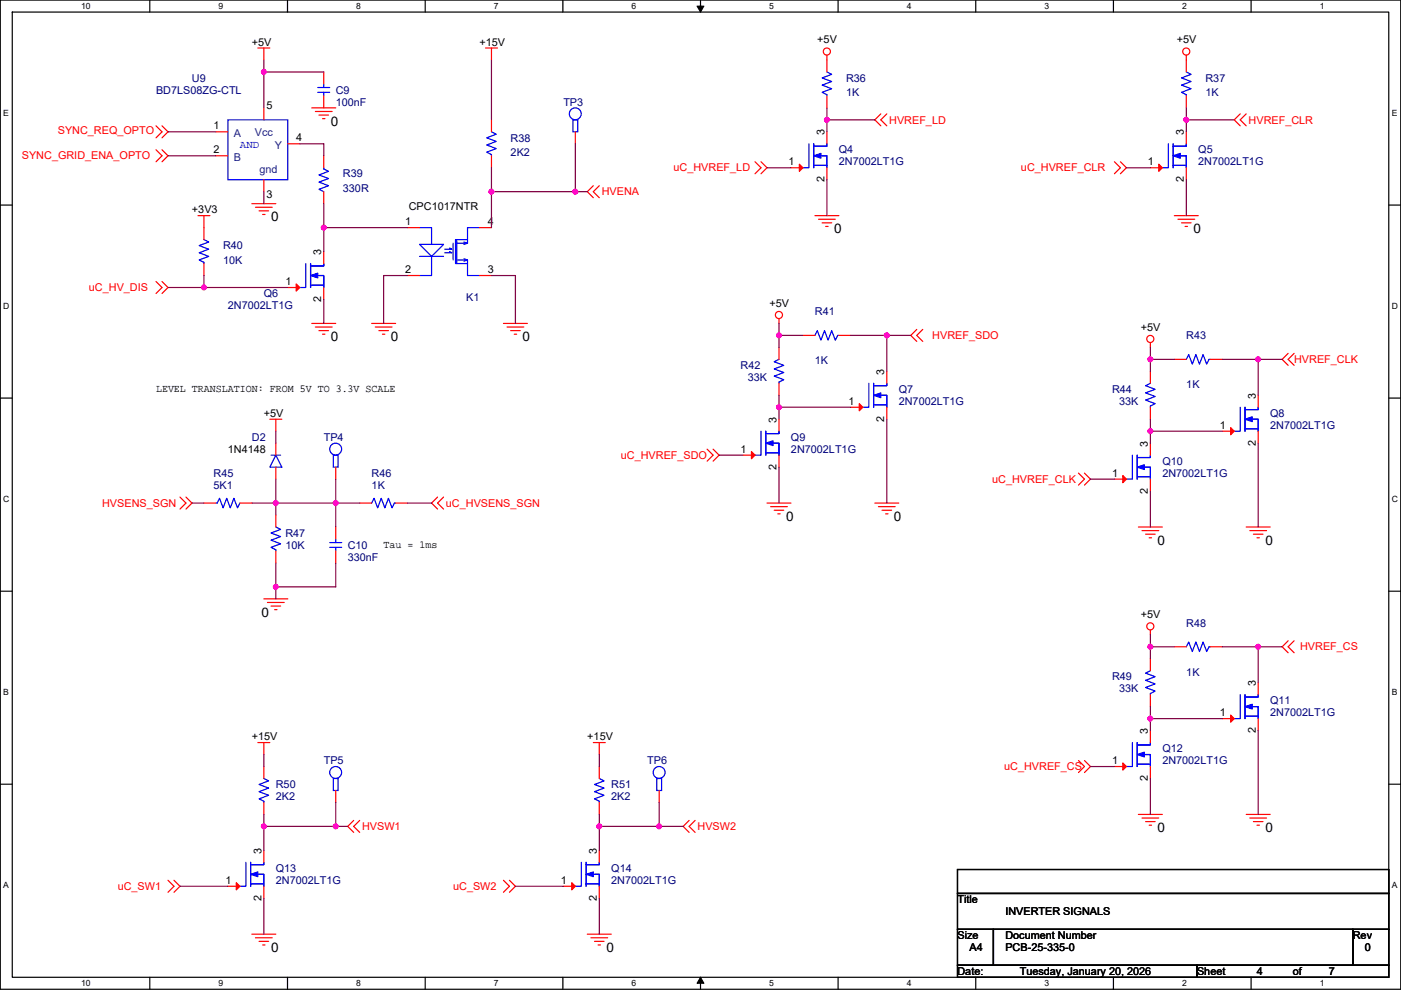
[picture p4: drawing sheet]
<svg xmlns="http://www.w3.org/2000/svg" width="297mm" height="210mm" viewBox="0 0 297 210" stroke-linecap="round" stroke-linejoin="round" font-family="sans-serif">
<path d="M.1 0h296.9v209.8h-296.9zM2.6 2.6h291.8v204.7h-291.8z" fill="none" stroke="#000" stroke-width=".25"/>
<g fill="#fff">
<path d="M17.2 .3h2v2h-2z"/>
<path d="M17.2 207.5h2v2.1h-2z"/>
</g>
<path d="M31.8 0v2.6M31.8 207.3v2.5" fill="none" stroke="#000" stroke-width=".25"/>
<g fill="#fff">
<path d="M46.4 .3h.9v2h-.9z"/>
<path d="M46.4 207.5h.9v2.1h-.9z"/>
</g>
<path d="M61 0v2.6M61 207.3v2.5" fill="none" stroke="#000" stroke-width=".25"/>
<g fill="#fff">
<path d="M75.5 .3h1v2h-1z"/>
<path d="M75.5 207.5h1v2.1h-1z"/>
</g>
<path d="M90.1 0v2.6M90.1 207.3v2.5" fill="none" stroke="#000" stroke-width=".25"/>
<g fill="#fff">
<path d="M104.7 .3h1v2h-1z"/>
<path d="M104.7 207.5h1v2.1h-1z"/>
</g>
<path d="M119.3 0v2.6M119.3 207.3v2.5" fill="none" stroke="#000" stroke-width=".25"/>
<g fill="#fff">
<path d="M133.9 .3h1v2h-1z"/>
<path d="M133.9 207.5h1v2.1h-1z"/>
</g>
<path d="M148.5 0v2.6M148.5 207.3v2.5" fill="none" stroke="#000" stroke-width=".25"/>
<path d="M147.8 1.3h1.4l-.7 1.3zM148.5 207.3l.7 1.3h-1.4z" fill="#000" stroke="#000" stroke-width=".21"/>
<g fill="#fff">
<path d="M163.1 .3h1v2h-1z"/>
<path d="M163.1 207.5h1v2.1h-1z"/>
</g>
<path d="M177.7 0v2.6M177.7 207.3v2.5" fill="none" stroke="#000" stroke-width=".25"/>
<g fill="#fff">
<path d="M192.3 .3h1v2h-1z"/>
<path d="M192.3 207.5h1v2.1h-1z"/>
</g>
<path d="M206.9 0v2.6M206.9 207.3v2.5" fill="none" stroke="#000" stroke-width=".25"/>
<g fill="#fff">
<path d="M221.5 .3h1v2h-1z"/>
<path d="M221.5 207.5h1v2.1h-1z"/>
</g>
<path d="M236.1 0v2.6M236.1 207.3v2.5" fill="none" stroke="#000" stroke-width=".25"/>
<g fill="#fff">
<path d="M250.7 .3h.9v2h-.9z"/>
<path d="M250.7 207.5h.9v2.1h-.9z"/>
</g>
<path d="M265.3 0v2.6M265.3 207.3v2.5" fill="none" stroke="#000" stroke-width=".25"/>
<g fill="#fff">
<path d="M279.8 .3h1v2h-1z"/>
<path d="M279.8 207.5h1v2.1h-1z"/>
<path d="M.7 23h1.2v2.1h-1.2z"/>
<path d="M295.1 23h1.2v2.1h-1.2z"/>
<path d="M.7 64h1.3v2h-1.3z"/>
<path d="M295.1 64h1.3v2h-1.3z"/>
</g>
<path d="M.1 43.5h2.5M294.4 43.5h2.6" fill="none" stroke="#000" stroke-width=".25"/>
<g fill="#fff">
<path d="M.7 104.9h1.3v2h-1.3z"/>
<path d="M295.1 104.9h1.3v2h-1.3z"/>
</g>
<path d="M.1 84.4h2.5M294.4 84.4h2.6" fill="none" stroke="#000" stroke-width=".25"/>
<g fill="#fff">
<path d="M.7 145.9h1.2v2h-1.2z"/>
<path d="M295.1 145.9h1.2v2h-1.2z"/>
</g>
<path d="M.1 125.4h2.5M294.4 125.4h2.6" fill="none" stroke="#000" stroke-width=".25"/>
<g fill="#fff">
<path d="M.7 186.8h1.2v2h-1.2z"/>
<path d="M295.1 186.8h1.2v2h-1.2z"/>
</g>
<path d="M.1 166.3h2.5M294.4 166.3h2.6M203 184.4h91.4v5.1h-91.4zM203 189.5h91.4v7.6h-91.4zM203 197.1h7.6v7.6h-7.6zM210.6 197.1h76.2v7.6h-76.2zM286.8 197.1h7.6v7.6h-7.6zM203 204.7h50.8v2.6h-50.8zM253.8 204.7h40.6v2.6h-40.6z" fill="none" stroke="#000" stroke-width=".25"/>
<g fill="none" stroke="#f00" stroke-width=".25">
<path d="M54.7 10.2h2.5M55.9 10.2v2.5M68.6 15.3v2.5M102.9 10.2h2.6M104.2 10.2v2.5M175.3 11.7v3.6M251.5 11.7v3.6M33.1 31.8l1.3 1.2-1.3 1.3M33.1 26.7l1.3 1.3-1.3 1.2M34.4 31.8l1.2 1.2-1.2 1.3M34.4 26.7l1.2 1.3-1.2 1.2M45.8 28h2.5"/>
<path d="M45.8 33h2.5M55.9 38.1v2.6M55.9 22.9v2.5M61 30.5h2.6M66.1 22.9h5.1M66.9 23.6h3.5M67.6 24.4h2.1M68.4 25.2h.5M68.6 20.3v2.6M68.6 33v2.6M104.2 25.4v2.6M104.2 33v2.6"/>
<path d="M122 28v2.5M125.8 39.4l-1.3 1.3 1.3 1.2M127.1 39.4l-1.3 1.3 1.3 1.2M160.1 34.3l1.3 1.3-1.3 1.3M161.4 34.3l1.2 1.3-1.2 1.3M167.7 35.6h2.5M175.3 35.6v2.5M175.3 28v2.5M175.3 20.3v2.6M186.8 24.2l-1.3 1.2 1.3 1.3M188 24.2l-1.2 1.2 1.2 1.3M236.3 34.3l1.3 1.3-1.3 1.3"/>
<path d="M237.6 34.3l1.2 1.3-1.2 1.3M243.9 35.6h2.5M251.5 20.3v2.6M251.5 35.6v2.5M251.5 28v2.5M263 24.2l-1.3 1.2 1.3 1.3M264.2 24.2l-1.2 1.2 1.2 1.3M33.1 59.7l1.3 1.3-1.3 1.3M34.4 59.7l1.2 1.3-1.2 1.3M42 45.7h2.5M43.2 45.7v5.1M43.2 55.9v2.5"/>
<path d="M53.4 43.2h5.1M54.2 44h3.5M54.9 44.7h2.1M55.7 45.5h.5M68.6 53.4v2.5M68.6 40.7v2.5M86.4 48.3h2.6M86.4 58.4h2.6M101.7 58.4h2.5M101.7 48.3h2.5M172.8 45.7h5.1M173.5 46.5h3.6"/>
<path d="M174.3 47.3h2M175.1 48h.5M249 45.7h5.1M249.7 46.5h3.6M250.5 47.3h2M251.3 48h.5M61 61h2.6M66.1 68.6h5.1M66.9 69.4h3.5M67.6 70.1h2.1M68.4 70.9h.5M68.6 61v2.5"/>
<path d="M78.8 68.6h5.1M79.6 69.4h3.5M80.3 70.1h2.1M81.1 70.9h.5M106.7 68.6h5.1M107.5 69.4h3.6M108.3 70.1h2M109 70.9h.5M165.2 67.6v1M165.2 73.7v2.5M170.2 71.1h2.6M177.9 71.1h2.5"/>
<path d="M188 78.8v2.5M194.4 69.9l-1.3 1.2 1.3 1.3M195.6 69.9l-1.2 1.2 1.2 1.3M243.9 72.7v1M243.9 78.8v2.5M249 76.2h2.5M256.6 76.2h2.5M273.1 75l-1.3 1.2 1.3 1.3M274.4 75l-1.3 1.2 1.3 1.3M57.2 88.9h2.6M58.5 88.9v2.6M58.5 99.1v2.5"/>
<path d="M58.5 94v2.5M71.2 99.1v2.5M149.9 95.3l1.3 1.2-1.3 1.3M151.2 95.3l1.3 1.2-1.3 1.3M157.5 96.5h2.6M165.2 96.5v2.6M165.2 88.9v2.6M165.2 81.3v2.5M180.4 86.4h2.5M188 86.4v2.5M243.9 94v2.5M243.9 86.4v2.5"/>
<path d="M259.1 91.5h2.6M266.8 91.5v2.5M266.8 83.8v2.6M38.2 105.4l1.2 1.3-1.2 1.3M39.4 105.4l1.3 1.3-1.3 1.3M43.2 106.7h2.6M50.9 106.7h2.5M58.5 109.2v2.6M58.5 116.9v2.5M71.2 111.8v2.5M71.2 116.9v2.5M76.3 106.7h2.5"/>
<path d="M83.9 106.7h2.5M92.8 105.4l-1.3 1.3 1.3 1.3M94 105.4l-1.2 1.3 1.2 1.3M162.6 106.7h5.1M163.4 107.5h3.5M164.1 108.2h2.1M164.9 109h.5M185.5 106.7h5.1M186.2 107.5h3.6M187 108.2h2M187.8 109h.5M228.7 100.4l1.2 1.2-1.2 1.3"/>
<path d="M229.9 100.4l1.3 1.2-1.3 1.3M236.3 101.6h2.5M241.4 111.8h5M242.1 112.5h3.6M242.9 113.3h2M243.6 114.1h.6M243.9 101.6v2.6M264.2 111.8h5.1M265 112.5h3.5M265.7 113.3h2.1M266.5 114.1h.5M55.9 127h5.1"/>
<path d="M56.7 127.8h3.6M57.5 128.5h2M58.2 129.3h.5M243.9 133.6v1M243.9 139.7v2.6M249 137.2h2.5M256.6 137.2h2.5M273.1 135.9l-1.3 1.3 1.3 1.3M274.4 135.9l-1.3 1.3 1.3 1.3M54.7 157.5h2.5M55.9 157.5v2.5M125.8 157.5h2.5"/>
<path d="M127.1 157.5v2.5M243.9 155v2.5M243.9 147.3v2.6M259.1 152.4h2.6M266.8 152.4v2.6M266.8 144.8v2.5M55.9 162.6v2.5M55.9 170.2v2.5M71.2 167.7v2.5M75 174l-1.3 1.3 1.3 1.3M76.3 174l-1.3 1.3 1.3 1.3M127.1 162.6v2.5"/>
<path d="M127.1 170.2v2.5M139.8 167.7v2.5M146.1 174l-1.3 1.3 1.3 1.3M147.4 174l-1.3 1.3 1.3 1.3M228.7 161.3l1.2 1.3-1.2 1.3M229.9 161.3l1.3 1.3-1.3 1.3M236.3 162.6h2.5M241.4 172.7h5M242.1 173.5h3.6M242.9 174.3h2M243.6 175h.6M243.9 162.6v2.5"/>
<path d="M264.2 172.7h5.1M265 173.5h3.5M265.7 174.3h2.1M266.5 175h.5M35.6 186.7l1.3 1.3-1.3 1.3M36.9 186.7l1.3 1.3-1.3 1.3M48.3 188h2.6M53.4 198.1h5.1M54.2 198.9h3.5M54.9 199.7h2.1M55.9 188v2.5M55.9 180.4v2.5"/>
<path d="M106.7 186.7l1.3 1.3-1.3 1.3M108 186.7l1.3 1.3-1.3 1.3M119.4 188h2.6M124.5 198.1h5.1M125.3 198.9h3.5M126 199.7h2.1M127.1 188v2.5M127.1 180.4v2.5M55.7 200.4h.5M126.8 200.4h.5"/>
<circle cx="175.3" cy="10.9" r=".76"/>
<circle cx="251.5" cy="10.9" r=".76"/>
<circle cx="165.1" cy="66.8" r=".76"/>
<circle cx="243.9" cy="71.9" r=".76"/>
<circle cx="243.9" cy="132.8" r=".76"/>
</g>
<g fill="none" stroke="#00f" stroke-width=".25">
<path d="M67.4 18.6h2.5M67.4 19.6h2.5M68.6 19.6v.7M68.6 17.8v.8M175.3 15.3l1 .5-2 .7 2 .8-2 .8 2 .7-2 .8 1 .5v.2M251.5 15.3l1 .5-2 .7 2 .8-2 .8 2 .7-2 .8 1 .5v.2M48.3 25.4h12.7v12.7h-12.7zM68.6 35.6v.2l1.1 .5-2.1 .8 2.1 .8-2.1 .7 2.1 .8-2.1 .8 1 .5M104.2 28l1 .5-2 .7 2 .8-2 .8 2 .7-2 .8 1 .5v.2M121.5 25.4h1v2.6h-1zM171.5 30.5v5.1h-1.3M172.5 30.5v5.1"/>
<path d="M172.5 35.1h2.8M172.5 31h2.8v-.5v.5h-2.5M172.8 35.1h2.3M173.8 33h1.5v2.6v-2.6h-1M247.7 30.5v5.1h-1.3M248.7 31h2.8v-.5v.5h-2.5M248.7 30.5v5.1M248.7 35.1h2.8M249 35.1h2.3M250 33h1.5v2.6v-2.6h-1M43.2 50.8l1.1 .5-2.1 .8 2.1 .8-2.1 .7 2.1 .8-2.1 .7 1 .5v.3M64.8 55.9v5.1h-1.2"/>
<path d="M65.8 56.4h2.8v-.5v.5h-2.5M65.8 55.9v5.1M67.1 58.4h1.5v2.6v-2.6h-1M89 51.8h5l-2.5 2.6zM89 54.4h5M89 48.3h2.5v3.5M91.5 54.4v4h-2.5M95.3 52.6l.5 .3h-1.5M95.3 53.4l.5 .2h-1.5M96.1 51.6v3.5M96.8 50.8v5.1M96.8 55.1h2.3"/>
<path d="M96.8 51.6h2.3M98.4 51.3l.7 .3M98.4 54.9l.7 .2M99.1 50.8h-2.5v5.1h2.5M99.1 55.9v2.5h2.6M99.1 55.1v.8M99.1 50.8v.8M99.1 51.6l-.7 .2M99.1 55.1l-.7 .3M101.7 48.3h-2.6v2.5M65.8 60.5h2.8M66.1 60.5h2.3"/>
<path d="M165.2 76.2l-1.1 .5 2.1 .8-2.1 .8 2.1 .7-2.1 .8 2.1 .7-1 .5v.3M172.8 71.1l.5-1 .8 2.1 .7-2.1 .8 2.1 .7-2.1 .8 2.1 .5-1.1h.3M251.5 76.2l.5-1 .8 2 .8-2 .7 2 .8-2 .7 2 .5-1h.3M57.5 96.5h2M58.5 96.5l1.3 2.6h-2.6zM70.7 96.5h1v2.6h-1zM161.4 91.5v5h-1.3M162.4 91.5v5M162.4 96h2.8M162.6 96h2.3M162.6 92h2.6v-.5v.5h-2.8M163.6 94h1.6v2.5v-2.5h-1.1"/>
<path d="M184.2 81.3v5.1h-1.3M185.2 81.8h2.8v-.5v.5h-2.5M185.2 81.3v5.1M185.2 85.9h2.8M185.5 85.9h2.3M186.5 83.8h1.5v2.6v-2.6h-1M240.1 96.5v5.1h-1.3M241.1 96.5v5.1M241.4 97h2.5v-.5v.5h-2.8M242.4 99.1h1.5v2.5v-2.5h-1M243.9 81.3l-1 .5 2 .8-2 .7 2 .8-2 .8 2 .7-1 .5v.3M262.9 86.4v5.1h-1.2"/>
<path d="M264 86.9h2.8v-.5v.5h-2.6M264 86.4v5.1M264 91h2.8M264.2 91h2.3M265.7 88.9h1.1v2.6v-2.6h-1.6M45.8 106.7h.2l.5-1 .8 2 .8-2 .7 2 .8-2 .8 2 .5-1M58.5 111.8l1 .5-2 .8 2 .7-2 .8 2 .7-2 .8 1 .5v.3M69.9 115.1h2.6M69.9 116.1h2.6M71.2 116.1v.8M71.2 114.3v.8M78.8 106.7l.5-1 .8 2 .7-2 .8 2 .8-2 .7 2 .5-1h.3"/>
<path d="M241.1 101.1h2.8M241.4 101.1h2.2M251.5 137.2l.5-1 .8 2 .8-2 .7 2 .8-2 .7 2 .5-1h.3M240.1 157.5v5.1h-1.3M241.1 157.5v5.1M241.4 158h2.5v-.5v.5h-2.8M243.9 142.3l-1 .5 2 .7-2 .8 2 .8-2 .7 2 .8-1 .5v.2M262.9 147.3v5.1h-1.2M264 147.3v5.1M264 151.9h2.8M264.2 151.9h2.3M264.2 147.8h2.6v-.5v.5h-2.8"/>
<path d="M265.2 149.9h1.6v2.5v-2.5h-1.1M55.9 165.1l1.1 .5-2.1 .8 2.1 .8-2.1 .7 2.1 .8-2.1 .7 1 .5v.3M70.7 165.1h1v2.6h-1zM127.1 165.1l1 .5-2.1 .8 2.1 .8-2.1 .7 2.1 .8-2.1 .7 1.1 .5v.3M139.3 165.1h1v2.6h-1zM241.1 162.1h2.8M241.4 162.1h2.2M242.4 160h1.5v2.6v-2.6h-1M52.1 182.9v5.1h-1.2M53.1 183.4h2.8v-.5v.5h-2.5M53.1 187.5h2.8M53.1 182.9v5.1"/>
<path d="M53.4 187.5h2.3M54.4 185.4h1.5v2.6v-2.6h-1M123.3 182.9v5.1h-1.3M124.3 182.9v5.1M124.3 187.5h2.8M124.3 183.4h2.8v-.5v.5h-2.6M124.5 187.5h2.3M125.5 185.4h1.6v2.6v-2.6h-1.1"/>
<circle cx="122" cy="24.1" r="1.26"/>
<circle cx="71.2" cy="95.3" r="1.26"/>
<circle cx="71.2" cy="163.8" r="1.26"/>
<circle cx="139.7" cy="163.8" r="1.26"/>
</g>
<g fill="#00f" stroke="#00f" stroke-width=".25">
<path d="M162.4 94l1.5-.5v1z" fill-rule="evenodd"/>
<path d="M65.8 58.4l1.6-.5v1z" fill-rule="evenodd"/>
<path d="M241.1 99.1l1.5-.5v1z" fill-rule="evenodd"/>
<path d="M241.1 160l1.5-.5v1z" fill-rule="evenodd"/>
<path d="M185.2 83.8l1.5-.5v1z" fill-rule="evenodd"/>
<path d="M172.5 33l1.6-.5v1z" fill-rule="evenodd"/>
<path d="M248.7 33l1.6-.5v1z" fill-rule="evenodd"/>
<path d="M264 88.9l1.5-.5v1z" fill-rule="evenodd"/>
<path d="M53.1 185.4l1.6-.5v1z" fill-rule="evenodd"/>
<path d="M124.3 185.4l1.5-.5v1z" fill-rule="evenodd"/>
<path d="M264 149.9l1.5-.5v1z" fill-rule="evenodd"/>
</g>
<g fill="#f00" stroke="#f00" stroke-width=".25">
<path d="M159.3 95.8l.8 .7-.8 .8z"/>
<path d="M62.8 60.2l.8 .8-.8 .7z"/>
<path d="M238.1 100.9l.7 .7-.7 .8z"/>
<path d="M238.1 161.8l.7 .8-.7 .7z"/>
<path d="M182.2 85.6l.7 .8-.7 .7z"/>
<path d="M169.5 34.8l.7 .8-.7 .7z"/>
<path d="M245.7 34.8l.7 .8-.7 .7z"/>
<path d="M260.9 90.7l.8 .8-.8 .7z"/>
<path d="M50.1 187.2l.8 .8-.8 .7z"/>
<path d="M121.2 187.2l.8 .8-.8 .7z"/>
<path d="M260.9 151.7l.8 .7-.8 .8z"/>
</g>
<g fill="none" stroke="#800040" stroke-width=".25">
<path d="M55.9 15.3h12.7M55.9 12.7v2.6M55.9 15.3v7.6M104.2 12.7v12.7M35.6 28h10.2M35.6 33h10.2M63.6 30.5h5v2.5M104.2 35.6v5.1M122 30.5v10.2M162.6 35.6h5.1M175.3 38.1v7.6M175.3 25.4h10.2"/>
<path d="M175.3 22.9v2.5M175.3 25.4v2.6M238.8 35.6h5.1M251.5 38.1v7.6M251.5 25.4h10.2M251.5 22.9v2.5M251.5 25.4v2.6M43.2 58.4v2.6M55.9 40.7v2.5M68.6 43.2v5.1M68.6 48.3v5.1M68.6 48.3h17.8"/>
<path d="M86.4 58.4h-5.1v10.2M104.2 40.7h17.8M104.2 58.4h5.1v10.2M104.2 40.7v7.6M122 40.7h2.5M35.6 61h7.6M43.2 61h17.8M68.6 63.5v5.1M165.2 68.6v2.5M165.2 71.1v2.6M165.2 71.1h5M180.4 71.1h7.6v7.7"/>
<path d="M188 71.1h5.1M243.9 76.2v2.6M243.9 76.2h5.1M243.9 73.7v2.5M259.1 76.2h7.7M266.8 76.2v7.6M266.8 76.2h5M58.5 91.5v2.5M152.5 96.5h5M165.2 86.4v2.5M165.2 99.1v7.6M165.2 86.4h15.2"/>
<path d="M165.2 83.8v2.6M188 88.9v17.8M243.9 91.5v2.5M243.9 88.9v2.6M243.9 91.5h15.2M266.8 94v17.8M40.7 106.7h2.5M53.4 106.7h5.1M58.5 106.7h12.7M58.5 106.7v2.5M58.5 119.4v5.1M58.5 101.6v5.1"/>
<path d="M71.2 101.6v5.1M71.2 106.7v5.1M71.2 106.7h5.1M71.2 119.4v5.1h-12.7M86.4 106.7h5.1M231.2 101.6h5.1M243.9 104.2v7.6M58.5 124.5v2.5M243.9 134.6v2.6M243.9 137.2v2.5M243.9 137.2h5.1M259.1 137.2h7.7"/>
<path d="M266.8 137.2v7.6M266.8 137.2h5M243.9 149.9v2.5M243.9 152.4v2.6M243.9 152.4h15.2M266.8 155v17.7M55.9 175.3h15.3M55.9 160v2.6M55.9 172.7v2.6M55.9 175.3v5.1M71.2 175.3h2.5M71.2 170.2v5.1"/>
<path d="M127.1 175.3h12.7M127.1 160v2.6M127.1 172.7v2.6M127.1 175.3v5.1M139.8 175.3h5M139.8 170.2v5.1M231.2 162.6h5.1M243.9 165.1v7.6M38.2 188h10.1M55.9 190.5v7.6M109.3 188h10.1M127.1 190.5v7.6"/>
</g>
<g fill="#f0f" stroke="#f0f" stroke-width=".25">
<circle cx="55.9" cy="15.2" r=".5"/>
<circle cx="43.2" cy="61" r=".5"/>
<circle cx="58.5" cy="106.7" r=".5"/>
<circle cx="58.5" cy="124.5" r=".5"/>
<circle cx="71.2" cy="106.7" r=".5"/>
<circle cx="68.6" cy="48.3" r=".5"/>
<circle cx="122" cy="40.6" r=".5"/>
<circle cx="104.2" cy="40.6" r=".5"/>
<circle cx="55.9" cy="175.3" r=".5"/>
<circle cx="127" cy="175.3" r=".5"/>
<circle cx="71.2" cy="175.3" r=".5"/>
<circle cx="139.7" cy="175.3" r=".5"/>
<circle cx="175.3" cy="25.4" r=".5"/>
<circle cx="251.5" cy="25.4" r=".5"/>
<circle cx="165.1" cy="86.4" r=".5"/>
<circle cx="188" cy="71.1" r=".5"/>
<circle cx="165.1" cy="71.1" r=".5"/>
<circle cx="243.9" cy="76.2" r=".5"/>
<circle cx="266.7" cy="76.2" r=".5"/>
<circle cx="243.9" cy="91.4" r=".5"/>
<circle cx="243.9" cy="137.2" r=".5"/>
<circle cx="266.7" cy="137.2" r=".5"/>
<circle cx="243.9" cy="152.4" r=".5"/>
</g>
<g font-size="2.8">
<text x="70.2" y="26.6">0</text>
<text x="57.5" y="47">0</text>
<text x="176.8" y="49.5">0</text>
<text x="253" y="49.5">0</text>
<text x="70.2" y="72.4">0</text>
<text x="82.9" y="72.4">0</text>
<text x="110.8" y="72.4">0</text>
<text x="166.7" y="110.5">0</text>
<text x="189.5" y="110.5">0</text>
<text x="245.4" y="115.5">0</text>
<text x="268.3" y="115.5">0</text>
<text x="55.4" y="130.8">0</text>
<text x="245.4" y="176.5">0</text>
<text x="268.3" y="176.5">0</text>
<text x="57.5" y="201.9">0</text>
<text x="128.6" y="201.9">0</text>
</g>
<g font-size="2.3">
<text x="53.4" y="9.7">+5V</text>
<text x="101.7" y="9.7">+15V</text>
<text x="173.3" y="9.2">+5V</text>
<text x="249.5" y="9.2">+5V</text>
<text x="56.5" y="23.2">5</text>
<text x="45.3" y="27.4">1</text>
<text x="62.8" y="30">4</text>
<text x="174.8" y="28.7" transform="rotate(-90 174.8 28.7)">3</text>
<text x="251" y="28.7" transform="rotate(-90 251 28.7)">3</text>
<text x="45.3" y="32.5">2</text>
<text x="167.2" y="35.1">1</text>
<text x="243.4" y="35.1">1</text>
<text x="56.5" y="42">3</text>
<text x="174.8" y="38.7" transform="rotate(-90 174.8 38.7)">2</text>
<text x="251" y="38.7" transform="rotate(-90 251 38.7)">2</text>
<text x="40.7" y="45.3">+3V3</text>
<text x="85.9" y="47.8">1</text>
<text x="86.7" y="44.5">CPC1017NTR</text>
<text x="103.4" y="47.8">4</text>
<text x="68.1" y="54.1" transform="rotate(-90 68.1 54.1)">3</text>
<text x="85.9" y="57.9">2</text>
<text x="103.4" y="57.9">3</text>
<text x="60.5" y="60.5">1</text>
<text x="68.1" y="64.1" transform="rotate(-90 68.1 64.1)">2</text>
<text x="163.1" y="65.1">+5V</text>
<text x="241.9" y="70.1">+5V</text>
<text x="33.1" y="83.1">LEVEL TRANSLATION: FROM 5V TO 3.3V SCALE</text>
<text x="187.5" y="79.5" transform="rotate(-90 187.5 79.5)">3</text>
<text x="55.9" y="88.4">+5V</text>
<text x="164.6" y="89.7" transform="rotate(-90 164.6 89.7)">3</text>
<text x="179.9" y="85.9">1</text>
<text x="187.5" y="89.5" transform="rotate(-90 187.5 89.5)">2</text>
<text x="266.2" y="84.6" transform="rotate(-90 266.2 84.6)">3</text>
<text x="243.4" y="94.8" transform="rotate(-90 243.4 94.8)">3</text>
<text x="258.6" y="90.9">1</text>
<text x="266.2" y="94.5" transform="rotate(-90 266.2 94.5)">2</text>
<text x="48.3" y="96.1">1N4148</text>
<text x="157" y="96">1</text>
<text x="164.6" y="99.6" transform="rotate(-90 164.6 99.6)">2</text>
<text x="235.8" y="101.1">1</text>
<text x="243.4" y="104.7" transform="rotate(-90 243.4 104.7)">2</text>
<text x="81.3" y="116.1">Tau = 1ms</text>
<text x="241.9" y="131.1">+5V</text>
<text x="266.2" y="145.6" transform="rotate(-90 266.2 145.6)">3</text>
<text x="243.4" y="155.7" transform="rotate(-90 243.4 155.7)">3</text>
<text x="258.6" y="151.9">1</text>
<text x="266.2" y="155.5" transform="rotate(-90 266.2 155.5)">2</text>
<text x="53.4" y="157">+15V</text>
<text x="124.5" y="157">+15V</text>
<text x="235.8" y="162.1">1</text>
<text x="243.4" y="165.7" transform="rotate(-90 243.4 165.7)">2</text>
<text x="55.4" y="181.1" transform="rotate(-90 55.4 181.1)">3</text>
<text x="126.5" y="181.1" transform="rotate(-90 126.5 181.1)">3</text>
<text x="47.8" y="187.5">1</text>
<text x="55.4" y="191.1" transform="rotate(-90 55.4 191.1)">2</text>
<text x="118.9" y="187.5">1</text>
<text x="126.5" y="191.1" transform="rotate(-90 126.5 191.1)">2</text>
<text x="203" y="191.6">Title</text>
<text x="213.2" y="194.1">INVERTER SIGNALS</text>
<text x="203" y="199.2">Size</text>
<text x="205.5" y="201.7">A4</text>
<text x="213.2" y="199.2">Document Number</text>
<text x="213.2" y="201.7">PCB-25-335-0</text>
<text x="286.8" y="199.2">Rev</text>
<text x="289.4" y="201.7">0</text>
<text x="203" y="206.8">Date:</text>
<text x="216.2" y="206.8">Tuesday, January 20, 2026</text>
<text x="253.8" y="206.8">Sheet</text>
<text x="266.5" y="206.8">4</text>
<text x="274.1" y="206.8">of</text>
<text x="281.7" y="206.8">7</text>
</g>
<g font-size="2.3" fill="#000080">
<text x="40.7" y="17.3">U9</text>
<text x="179.4" y="17.3">R36</text>
<text x="255.6" y="17.3">R37</text>
<text x="33.1" y="19.9">BD7LS08ZG-CTL</text>
<text x="71.2" y="19.9">C9</text>
<text x="71.2" y="22.4">100nF</text>
<text x="119.4" y="22.4">TP3</text>
<text x="179.4" y="20.4">1K</text>
<text x="255.6" y="20.4">1K</text>
<text x="108.3" y="30">R38</text>
<text x="108.3" y="33.1">2K2</text>
<text x="177.9" y="32.6">Q4</text>
<text x="177.9" y="35.1">2N7002LT1G</text>
<text x="254.1" y="32.6">Q5</text>
<text x="254.1" y="35.1">2N7002LT1G</text>
<text x="72.7" y="37.6">R39</text>
<text x="72.7" y="40.7">330R</text>
<text x="47.3" y="52.9">R40</text>
<text x="47.3" y="55.9">10K</text>
<text x="48.3" y="65.6">2N7002LT1G</text>
<text x="55.9" y="63">Q6</text>
<text x="98.9" y="63.8">K1</text>
<text x="172.8" y="66.8">R41</text>
<text x="251.5" y="71.9">R43</text>
<text x="172.8" y="77.3">1K</text>
<text x="157" y="78.3">R42</text>
<text x="158.6" y="80.8">33K</text>
<text x="190.6" y="83.4">Q7</text>
<text x="235.8" y="83.4">R44</text>
<text x="251.5" y="82.3">1K</text>
<text x="190.6" y="85.9">2N7002LT1G</text>
<text x="237.3" y="85.9">33K</text>
<text x="269.3" y="88.4">Q8</text>
<text x="53.4" y="93.5">D2</text>
<text x="68.6" y="93.5">TP4</text>
<text x="167.7" y="93.5">Q9</text>
<text x="269.3" y="91">2N7002LT1G</text>
<text x="45.3" y="101.1">R45</text>
<text x="78.8" y="101.1">R46</text>
<text x="167.7" y="96.1">2N7002LT1G</text>
<text x="246.4" y="98.6">Q10</text>
<text x="246.4" y="101.1">2N7002LT1G</text>
<text x="45.3" y="103.7">5K1</text>
<text x="78.8" y="103.7">1K</text>
<text x="60.5" y="113.8">R47</text>
<text x="60.5" y="116.4">10K</text>
<text x="73.7" y="116.4">C10</text>
<text x="73.7" y="118.9">330nF</text>
<text x="251.5" y="132.9">R48</text>
<text x="251.5" y="143.3">1K</text>
<text x="235.8" y="144.3">R49</text>
<text x="237.3" y="146.9">33K</text>
<text x="269.3" y="149.4">Q11</text>
<text x="269.3" y="151.9">2N7002LT1G</text>
<text x="246.4" y="159.6">Q12</text>
<text x="58.5" y="167.2">R50</text>
<text x="68.6" y="162.1">TP5</text>
<text x="129.6" y="167.2">R51</text>
<text x="137.2" y="162.1">TP6</text>
<text x="246.4" y="162.1">2N7002LT1G</text>
<text x="58.5" y="169.7">2K2</text>
<text x="129.6" y="169.7">2K2</text>
<text x="58.5" y="185">Q13</text>
<text x="129.6" y="185">Q14</text>
<text x="58.5" y="187.5">2N7002LT1G</text>
<text x="129.6" y="187.5">2N7002LT1G</text>
</g>
<g font-size="2.3" fill="#f00">
<text x="12.3" y="28.5">SYNC_REQ_OPTO</text>
<text x="188.5" y="26.2">HVREF_LD</text>
<text x="264.7" y="26.2">HVREF_CLR</text>
<text x="4.6" y="33.8">SYNC_GRID_ENA_OPTO</text>
<text x="127.6" y="41.4">HVENA</text>
<text x="142.8" y="36.4">uC_HVREF_LD</text>
<text x="216.5" y="36.4">uC_HVREF_CLR</text>
<text x="18.9" y="61.8">uC_HV_DIS</text>
<text x="197.7" y="71.9">HVREF_SDO</text>
<text x="274.4" y="77">HVREF_CLK</text>
<text x="131.6" y="97.3">uC_HVREF_SDO</text>
<text x="21.7" y="107.5">HVSENS_SGN</text>
<text x="94.5" y="107.5">uC_HVSENS_SGN</text>
<text x="210.4" y="102.4">uC_HVREF_CLK</text>
<text x="275.7" y="138">HVREF_CS</text>
<text x="212.9" y="163.4">uC_HVREF_CS</text>
<text x="76.8" y="176.1">HVSW1</text>
<text x="147.9" y="176.1">HVSW2</text>
<text x="25" y="188.8">uC_SW1</text>
<text x="96.1" y="188.8">uC_SW2</text>
</g>
<g font-size="2.3" fill="#004080">
<text x="49.6" y="29">A</text>
<text x="54" y="28.7">Vcc</text>
<text x="49.6" y="34.1">B</text>
<text x="58.2" y="31.5">Y</text>
<text x="55" y="36.8">gnd</text>
</g>
<text font-size="2.3" fill="#00f" x="50.9" y="31.3">AND</text>
<g font-size="1.8">
<text x="17.2" y="1.9">10</text>
<text x="46.4" y="1.9">9</text>
<text x="75.5" y="1.9">8</text>
<text x="104.7" y="1.9">7</text>
<text x="133.9" y="1.9">6</text>
<text x="163.1" y="1.9">5</text>
<text x="192.3" y="1.9">4</text>
<text x="221.5" y="1.9">3</text>
<text x="250.7" y="1.9">2</text>
<text x="279.8" y="1.9">1</text>
<text x=".7" y="24.7">E</text>
<text x="295.1" y="24.7">E</text>
<text x=".7" y="65.6">D</text>
<text x="295.1" y="65.6">D</text>
<text x=".7" y="106.5">C</text>
<text x="295.1" y="106.5">C</text>
<text x=".7" y="147.5">B</text>
<text x="295.1" y="147.5">B</text>
<text x=".7" y="188.4">A</text>
<text x="295.1" y="188.4">A</text>
<text x="17.2" y="209.2">10</text>
<text x="46.4" y="209.2">9</text>
<text x="75.5" y="209.2">8</text>
<text x="104.7" y="209.2">7</text>
<text x="133.9" y="209.2">6</text>
<text x="163.1" y="209.2">5</text>
<text x="192.3" y="209.2">4</text>
<text x="221.5" y="209.2">3</text>
<text x="250.7" y="209.2">2</text>
<text x="279.8" y="209.2">1</text>
</g>
</svg>
